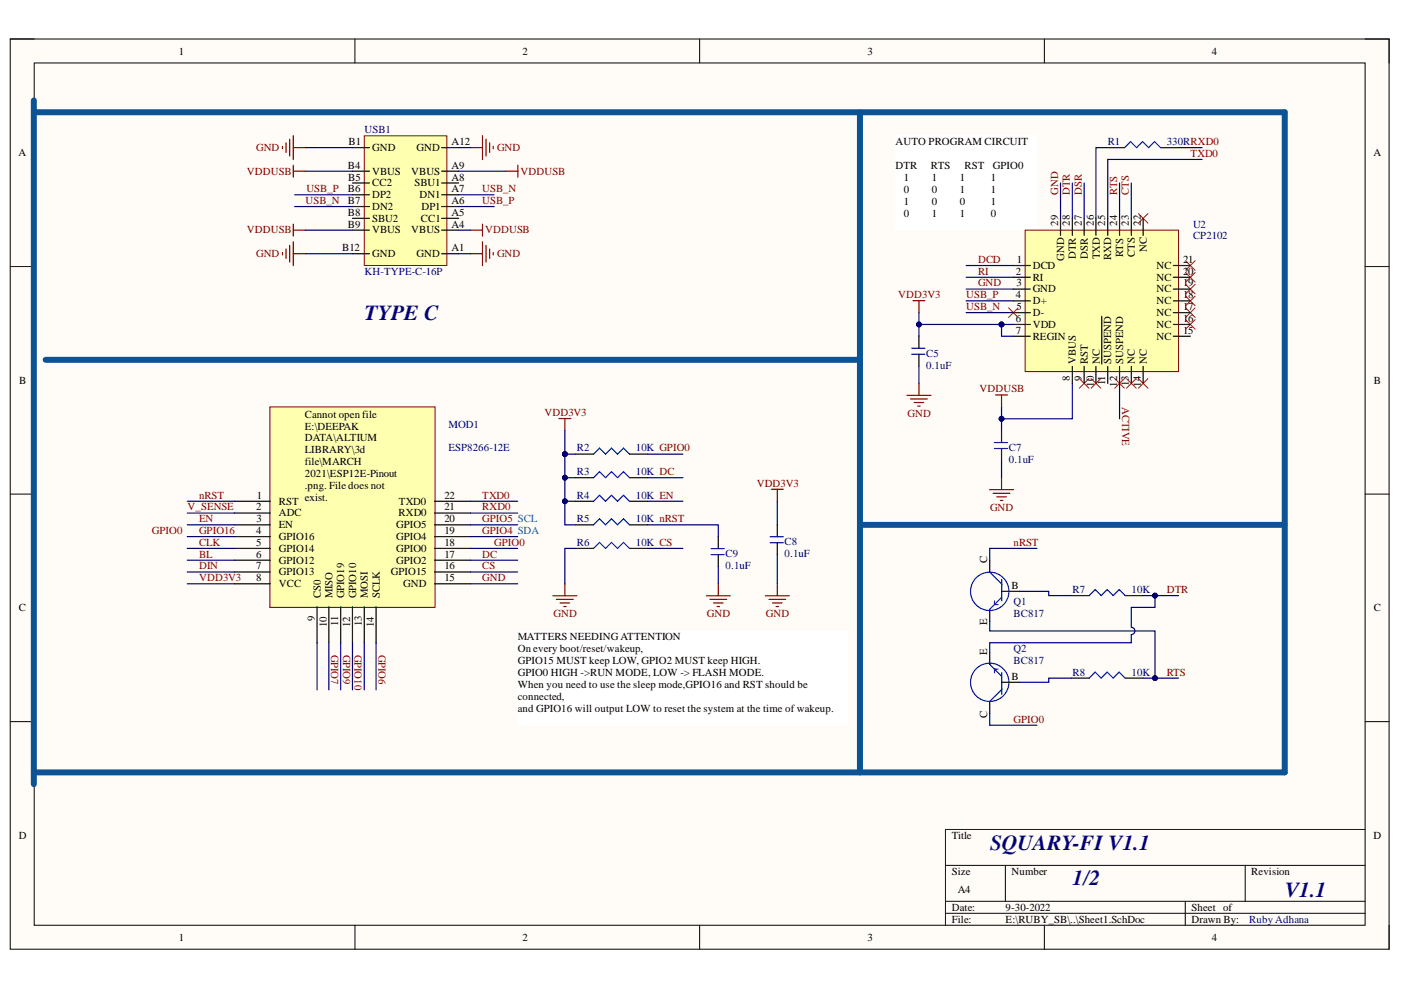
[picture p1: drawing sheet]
<svg xmlns="http://www.w3.org/2000/svg" width="297mm" height="210mm" viewBox="0 0 297 210" stroke-linecap="round" stroke-linejoin="round" font-family="sans-serif">
<path d="M2.2 8.3h292.3v193h-292.3z" fill-rule="evenodd" fill="#fffcf8"/>
<path d="M2.2 8.3h292.3v193h-292.3z" fill="none" stroke="#000" stroke-width=".21"/>
<path d="M7.3 13.3h282.1v182.9h-282.1z" fill-rule="evenodd" fill="#fffcf8"/>
<g fill="none" stroke="#000" stroke-width=".21">
<path d="M2.2 8.3h5.1M7.3 13.3h282.1v182.9h-282.1zM75.3 8.3v5M148.3 8.3v5M221.4 8.3v5M289.4 8.3h5.1v5M2.2 56.5h5.1M289.4 56.5h5.1M2.2 104.8h5.1M289.4 104.8h5.1M2.2 153h5.1M289.4 153h5.1"/>
<path d="M289.4 175.9h-88.9v20.3M75.3 196.2v5.1M148.3 196.2v5.1M200.5 183.5h88.9M200.5 191.1h88.9M200.5 193.6h88.9M213.2 183.5v7.6M221.4 196.2v5.1M251.3 191.1v5.1M264 183.5v7.6M294.5 196.2v5.1"/>
</g>
<path d="M57.2 86.3h35v42.5h-35z" fill-rule="evenodd" fill="#ffffb0"/>
<path d="M57.2 86.3h35v42.5h-35z" fill="none" stroke="#800000" stroke-width=".21"/>
<g fill="none" stroke="#000" stroke-width=".25">
<path d="M122 96.3h3.8M133.5 96.3h3.8M49.7 106.3h7.6M49.7 108.8h7.6M49.7 111.3h7.6M49.7 113.8h7.6M49.7 116.3h7.6M49.7 118.8h7.6M92.1 106.3h7.7M92.1 108.8h7.7M92.1 111.3h7.7M92.1 113.8h7.7"/>
<path d="M92.1 116.3h7.7M92.1 118.8h7.7M122 106.3h3.8M122 111.3h3.8M122 116.3h3.8M122 101.3h3.8M133.5 106.3h3.8M133.5 111.3h3.8M133.5 116.3h3.8M133.5 101.3h3.8M152.3 113.8v2.5M152.3 117.6v2.5"/>
<path d="M49.7 121.3h7.6M49.7 123.8h7.6M67.2 128.7v7.6M69.7 128.7v7.6M72.2 128.7v7.6M74.7 128.7v7.6M77.2 128.7v7.6M79.7 128.7v7.6M92.1 121.3h7.7M92.1 123.8h7.7"/>
</g>
<path d="M125.8 96.3l1.3-1.3 1.3 1.3 1.3-1.3 1.2 1.3 1.3-1.3 1.3 1.3M125.8 101.3l1.3-1.3 1.3 1.3 1.3-1.3 1.2 1.3 1.3-1.3 1.3 1.3M125.8 106.3l1.3-1.3 1.3 1.3 1.3-1.3 1.2 1.3 1.3-1.3 1.3 1.3M125.8 111.3l1.3-1.3 1.3 1.3 1.3-1.3 1.2 1.3 1.3-1.3 1.3 1.3M125.8 116.3l1.3-1.3 1.3 1.3 1.3-1.3 1.2 1.3 1.3-1.3 1.3 1.3M150.8 116.3h2.8M150.8 117.6h2.8" fill="none" stroke="#00f" stroke-width=".25"/>
<g fill="none" stroke="#800000" stroke-width=".25">
<path d="M118.5 88.7h2.5M119.8 88.7v2.6M163.5 103.7h2.6M164.8 103.7v2.6M117.2 126.3h5.1M118 127.1h3.5M118.7 127.8h2.1M119.5 128.6h.5M119.8 123.8v2.5M149.7 126.3h5.1M150.5 127.1h3.6M151.3 127.8h2"/>
<path d="M152 128.6h.5M152.3 123.8v2.5M162.3 126.3h5M163 127.1h3.6M163.8 127.8h2M164.5 128.6h.6M164.8 123.8v2.5"/>
</g>
<path d="M109.8 133.8h70v20h-70z" fill-rule="evenodd" fill="#fff"/>
<path d="M109.8 133.8h70v20h-70z" fill="none" stroke="#fff" stroke-width=".21"/>
<path d="M189.8 28.8h30.1v20h-30.1z" fill-rule="evenodd" fill="#fff"/>
<path d="M189.8 28.8h30.1v20h-30.1z" fill="none" stroke="#fff" stroke-width=".21"/>
<path d="M238.4 31.3l1.3-1.3 1.3 1.3 1.3-1.3 1.2 1.3 1.3-1.3 1.3 1.3M193.3 73.8h2.8M193.3 75.1h2.8M210.8 93.8h2.8M210.8 95.1h2.8" fill="none" stroke="#00f" stroke-width=".25"/>
<path d="M234.6 31.3h3.8M246.1 31.3h3.8M194.8 71.3v2.5M194.8 75.1v2.5M212.3 91.3v2.5M212.3 95.1v2.5" fill="none" stroke="#000" stroke-width=".25"/>
<g fill="none" stroke="#f00" stroke-width=".21">
<path d="M241.4 45.3l2 2M243.4 45.3l-2 2M251.4 55.3l2 2M251.4 57.8l2 2M253.4 55.3l-2 2M253.4 57.8l-2 2M251.4 60.3l2 2M251.4 62.8l2 2M251.4 65.3l2 2M251.4 67.8l2 2M253.4 60.3l-2 2M253.4 62.8l-2 2"/>
<path d="M253.4 65.3l-2 2M253.4 67.8l-2 2M228.8 80.3l2.1 2M230.9 80.3l-2.1 2M231.3 80.3l2.1 2M233.4 80.3l-2.1 2M236.3 80.3l2.1 2M238.4 80.3l-2.1 2M238.8 80.3l2.1 2M240.9 80.3l-2.1 2M241.4 80.3l2 2M243.4 80.3l-2 2"/>
</g>
<g fill="none" stroke="#800000" stroke-width=".25">
<path d="M193.6 63.8h2.5M194.8 63.8v2.5M192.3 83.8h5.1M193.1 84.6h3.5M193.8 85.3h2M194.6 86.1h.5M194.8 81.3v2.5M211.1 83.7h2.5M212.3 83.7v2.6M209.8 103.8h5.1M210.6 104.6h3.5M211.3 105.3h2.1"/>
<path d="M212.1 106.1h.5M212.3 101.3v2.5"/>
</g>
<path d="M217.3 48.8h32.6v30h-32.6z" fill-rule="evenodd" fill="#ffffb0"/>
<path d="M217.3 48.8h32.6v30h-32.6z" fill="none" stroke="#800000" stroke-width=".21"/>
<g fill="none" stroke="#000" stroke-width=".25">
<path d="M214.9 56.3h3.5M214.9 58.8h3.5M224.9 46.3v3.6M227.4 46.3v3.6M229.9 46.3v3.6M232.4 46.3v3.6M234.9 46.3v3.6M237.4 46.3v3.6M239.9 46.3v3.6M242.4 46.3v3.6M248.8 56.3h3.6M248.8 58.8h3.6"/>
<path d="M214.9 61.3h3.5M214.9 63.8h3.5M214.9 66.3h3.5M214.9 68.8h3.5M214.9 71.3h3.5M227.4 77.7v3.6M229.9 77.7v3.6M232.4 77.7v3.6M233.6 67.1v10.1M234.9 77.7v3.6M237.4 77.7v3.6M239.9 77.7v3.6"/>
<path d="M242.4 77.7v3.6M248.8 61.3h3.6M248.8 63.8h3.6M248.8 66.3h3.6M248.8 68.8h3.6M248.8 71.3h3.6M164.8 111.3v2.5M164.8 115.1v2.5M209.8 118.8v2.5M209.8 129.2v2.5M209.8 138.3v2.6M212.4 125.4h3.8"/>
<path d="M227.1 126.3h3.8M238.6 126.3h3.8M209.8 148.7v2.6M212.4 144.7h3.8M227.1 143.8h3.8M238.6 143.8h3.8"/>
</g>
<g fill="none" stroke="#00f" stroke-width=".25">
<path d="M163.3 113.8h2.8M163.3 115.1h2.8M209.8 121.3l2.6 2.6M210.9 127.4v.8h.7M212.4 126.6l-2.6 2.6M212.4 122.8v4.6M230.9 126.3l1.3-1.3 1.3 1.3 1.2-1.3 1.3 1.3 1.3-1.3 1.3 1.3M209.8 140.9l2.6 2.5M211.6 141.9h-.7v.7M212.4 142.6v4.6M212.4 146.2l-2.6 2.5M230.9 143.8l1.3-1.3 1.3 1.3 1.2-1.3 1.3 1.3 1.3-1.3 1.3 1.3"/>
<circle cx="209.8" cy="125.4" r="4.1"/>
<circle cx="209.8" cy="144.7" r="4.1"/>
</g>
<path d="M182.3 23.8v140M9.7 76.3h172.6M182.3 111.3h90.1" fill="none" stroke="#0b5394" stroke-width="1.3"/>
<g fill="none" stroke="#800000" stroke-width=".25">
<path d="M59.9 31v.6M60.7 30.3v2M61.4 29.5v3.6M62.2 31.3h2.5M62.2 28.8v5M62.2 35v2.6M62.2 36.3h2.5M99.8 31.3h2.5M102.3 28.8v5M103.1 29.5v3.6M103.8 30.3v2M104.6 31v.6"/>
<path d="M59.9 53.5v.5M60.7 52.8v2M61.4 52v3.6M62.2 53.8h2.5M62.2 47.5v2.6M62.2 51.3v5M62.2 48.8h2.5M99.8 53.8h2.5M99.8 48.8h2.5M102.3 47.5v2.6M102.3 51.3v5M103.1 52v3.6"/>
<path d="M103.8 52.8v2M104.6 53.5v.5"/>
</g>
<path d="M77.2 28.8h17.5v27.5h-17.5z" fill-rule="evenodd" fill="#ffffb0"/>
<path d="M77.2 28.8h17.5v27.5h-17.5z" fill="none" stroke="#800000" stroke-width=".21"/>
<g fill="none" stroke="#000" stroke-width=".25">
<path d="M74.7 31.3h3.6M74.7 36.3h3.6M74.7 38.8h3.6M93.6 31.3h3.6M93.6 36.3h3.6M93.6 38.8h3.6M74.7 41.3h3.6M74.7 43.8h3.6M74.7 46.3h3.6M74.7 48.8h3.6M74.7 53.8h3.6M93.6 41.3h3.6"/>
<path d="M93.6 43.8h3.6M93.6 46.3h3.6M93.6 48.8h3.6M93.6 53.8h3.6"/>
</g>
<path d="M107.3 36.3h2.5M109.8 35v2.6" fill="none" stroke="#800000" stroke-width=".25"/>
<path d="M213.8 65.3l2.1 2M215.9 65.3l-2.1 2" fill="none" stroke="#f00" stroke-width=".21"/>
<g fill="none" stroke="#000080" stroke-width=".25">
<path d="M119.8 96.3h2.2M137.3 96.3h7.5M39.7 106.3h10M39.7 108.8h10M39.7 111.3h10M39.7 113.8h10M39.7 116.3h10M39.7 118.8h10M99.8 106.3h10M99.8 108.8h10M99.8 111.3h10M99.8 113.8h10"/>
<path d="M99.8 116.3h10M99.8 118.8h10M122 116.3h-2.2v7.5M137.3 111.3h15v2.5M137.3 106.3h7.5M137.3 116.3h7.5M137.3 101.3h7.5M164.8 106.3v5M39.7 121.3h10M39.7 123.8h10M67.2 136.3v10M69.7 136.3v10"/>
<path d="M72.2 136.3v10M74.7 136.3v10M77.2 136.3v10M79.7 136.3v10M99.8 121.3h10M99.8 123.8h10M152.3 120.1v3.7"/>
</g>
<circle cx="119.8" cy="96.3" r=".51" fill="#000080"/>
<circle cx="119.8" cy="96.3" r=".51" fill="none" stroke="#000080" stroke-width=".21"/>
<path d="M119.8 91.3v5" fill="none" stroke="#000080" stroke-width=".25"/>
<circle cx="119.8" cy="96.3" r=".51" fill="#000080"/>
<circle cx="119.8" cy="96.3" r=".51" fill="none" stroke="#000080" stroke-width=".21"/>
<path d="M119.8 96.3v5" fill="none" stroke="#000080" stroke-width=".25"/>
<circle cx="119.8" cy="101.3" r=".51" fill="#000080"/>
<circle cx="119.8" cy="101.3" r=".51" fill="none" stroke="#000080" stroke-width=".21"/>
<circle cx="119.8" cy="96.3" r=".51" fill="#000080"/>
<circle cx="119.8" cy="96.3" r=".51" fill="none" stroke="#000080" stroke-width=".21"/>
<path d="M122 106.3h-2.2v5h2.2" fill="none" stroke="#000080" stroke-width=".25"/>
<circle cx="119.8" cy="106.3" r=".51" fill="#000080"/>
<circle cx="119.8" cy="106.3" r=".51" fill="none" stroke="#000080" stroke-width=".21"/>
<g fill="none" stroke="#000080" stroke-width=".25">
<path d="M224.9 38.8v7.5M227.4 38.8v7.5M229.9 38.8v7.5M234.6 31.3h-2.2v15M237.4 38.8v7.5M239.9 38.8v7.5M249.9 31.3h5M254.9 33.8h-20v12.5M204.8 56.3h10.1M204.8 58.8h10.1M204.8 61.3h10.1M204.8 63.8h10.1"/>
<path d="M204.8 66.3h10.1M212.3 68.8h2.6M237.4 81.3v7.5"/>
</g>
<circle cx="212.3" cy="68.8" r=".51" fill="#000080"/>
<circle cx="212.3" cy="68.8" r=".51" fill="none" stroke="#000080" stroke-width=".21"/>
<path d="M212.3 68.8v2.5h2.6" fill="none" stroke="#000080" stroke-width=".25"/>
<circle cx="212.3" cy="68.8" r=".51" fill="#000080"/>
<circle cx="212.3" cy="68.8" r=".51" fill="none" stroke="#000080" stroke-width=".21"/>
<path d="M194.8 66.3v2.5" fill="none" stroke="#000080" stroke-width=".25"/>
<circle cx="194.8" cy="68.8" r=".51" fill="#000080"/>
<circle cx="194.8" cy="68.8" r=".51" fill="none" stroke="#000080" stroke-width=".21"/>
<path d="M212.3 86.3v2.5" fill="none" stroke="#000080" stroke-width=".25"/>
<circle cx="212.3" cy="88.8" r=".51" fill="#000080"/>
<circle cx="212.3" cy="88.8" r=".51" fill="none" stroke="#000080" stroke-width=".21"/>
<path d="M122 101.3h-2.2v5" fill="none" stroke="#000080" stroke-width=".25"/>
<circle cx="119.8" cy="101.3" r=".51" fill="#000080"/>
<circle cx="119.8" cy="101.3" r=".51" fill="none" stroke="#000080" stroke-width=".21"/>
<circle cx="119.8" cy="106.3" r=".51" fill="#000080"/>
<circle cx="119.8" cy="106.3" r=".51" fill="none" stroke="#000080" stroke-width=".21"/>
<path d="M209.8 131.7v2.1h35.1v10M216.2 125.4h6.2v.9h4.7" fill="none" stroke="#000080" stroke-width=".25"/>
<circle cx="244.9" cy="143.8" r=".51" fill="#000080"/>
<circle cx="244.9" cy="143.8" r=".51" fill="none" stroke="#000080" stroke-width=".21"/>
<path d="M244.9 126.3v2.5h-5v4.2a.76 .76 0 0 1 .7 .8 .76 .76 0 0 1-.7 .7v1.8h-30.1v2" fill="none" stroke="#000080" stroke-width=".25"/>
<circle cx="244.9" cy="126.3" r=".51" fill="#000080"/>
<circle cx="244.9" cy="126.3" r=".51" fill="none" stroke="#000080" stroke-width=".21"/>
<path d="M219.9 116.3h-10.1v2.5M209.8 151.3v2.5h10.1M227.1 143.8h-4.7v.9h-6.2M242.4 143.8h7.5" fill="none" stroke="#000080" stroke-width=".25"/>
<circle cx="244.9" cy="143.8" r=".51" fill="#000080"/>
<circle cx="244.9" cy="143.8" r=".51" fill="none" stroke="#000080" stroke-width=".21"/>
<path d="M242.4 126.3h7.5" fill="none" stroke="#000080" stroke-width=".25"/>
<circle cx="244.9" cy="126.3" r=".51" fill="#000080"/>
<circle cx="244.9" cy="126.3" r=".51" fill="none" stroke="#000080" stroke-width=".21"/>
<g fill="none" stroke="#000080" stroke-width=".25">
<path d="M64.7 36.3h10M64.7 31.3h10M97.2 36.3h10.1M97.2 31.3h2.6M62.5 41.3h12.2M62.5 43.8h12.2M64.7 48.8h10M64.7 53.8h10M97.2 43.8h7.6M97.2 48.8h2.6M97.2 53.8h2.6M97.2 41.3h7.6"/>
<path d="M227.4 81.3v7.5h-15.1v2.5M164.8 117.6v6.2"/>
</g>
<path d="M7.2 21.3v145M7.2 23.8h265.2v140h-265.2" fill="none" stroke="#0b5394" stroke-width="1.3"/>
<circle cx="212.3" cy="88.8" r=".51" fill="#000080"/>
<circle cx="212.3" cy="88.8" r=".51" fill="none" stroke="#000080" stroke-width=".21"/>
<path d="M212.3 68.8h-17.5v2.5M212.3 97.6v3.7" fill="none" stroke="#000080" stroke-width=".25"/>
<circle cx="194.8" cy="68.8" r=".51" fill="#000080"/>
<circle cx="194.8" cy="68.8" r=".51" fill="none" stroke="#000080" stroke-width=".21"/>
<circle cx="212.3" cy="68.8" r=".51" fill="#000080"/>
<circle cx="212.3" cy="68.8" r=".51" fill="none" stroke="#000080" stroke-width=".21"/>
<path d="M194.8 77.6v3.7" fill="none" stroke="#000080" stroke-width=".25"/>
<g font-size="4.6" fill="#0c0087">
<text x="77.3" y="67.8">TYPE C</text>
<text x="209.9" y="180.2">SQUARY-FI V1.1</text>
<text x="227.4" y="187.7">1/2</text>
<text x="272.4" y="190.3">V1.1</text>
</g>
<g font-size="2.3">
<text x="37.9" y="11.6">1</text>
<text x="110.8" y="11.6">2</text>
<text x="183.9" y="11.6">3</text>
<text x="256.9" y="11.6">4</text>
<text x="3.9" y="33.1">A</text>
<text x="73.7" y="35.7">B4</text>
<text x="73.9" y="30.8">B1</text>
<text x="78.9" y="32">GND</text>
<text x="88.3" y="32">GND</text>
<text x="95.7" y="35.7">A9</text>
<text x="95.7" y="30.8">A12</text>
<text x="189.9" y="30.8">AUTO PROGRAM CIRCUIT</text>
<text x="189.9" y="35.9">DTR</text>
<text x="197.3" y="35.9">RTS</text>
<text x="204.5" y="35.9">RST</text>
<text x="210.5" y="35.9">GPIO0</text>
<text x="291.2" y="33.1">A</text>
<text x="73.7" y="40.8">B6</text>
<text x="73.8" y="38.3">B5</text>
<text x="78.9" y="37">VBUS</text>
<text x="78.9" y="39.5">CC2</text>
<text x="87.2" y="37">VBUS</text>
<text x="87.9" y="39.5">SBU1</text>
<text x="95.7" y="40.8">A7</text>
<text x="95.7" y="38.3">A8</text>
<text x="191.7" y="38.4">1</text>
<text x="191.7" y="41">0</text>
<text x="197.6" y="38.4">1</text>
<text x="197.6" y="41">0</text>
<text x="203.5" y="38.4">1</text>
<text x="203.5" y="41">1</text>
<text x="210" y="38.4">1</text>
<text x="210" y="41">1</text>
<text x="73.7" y="43.3">B7</text>
<text x="73.7" y="45.8">B8</text>
<text x="78.9" y="42.1">DP2</text>
<text x="78.9" y="44.5">DN2</text>
<text x="78.9" y="47.1">SBU2</text>
<text x="89" y="42.1">DN1</text>
<text x="89.2" y="47.1">CC1</text>
<text x="89.4" y="44.5">DP1</text>
<text x="95.7" y="45.8">A5</text>
<text x="95.7" y="43.3">A6</text>
<text x="191.7" y="43.5">1</text>
<text x="191.7" y="46">0</text>
<text x="197.6" y="43.5">0</text>
<text x="197.6" y="46">1</text>
<text x="203.5" y="43.5">0</text>
<text x="203.5" y="46">1</text>
<text x="210" y="43.5">1</text>
<text x="210" y="46">0</text>
<text x="224.4" y="47.8" transform="rotate(-90 224.4 47.8)">29</text>
<text x="226.8" y="47.8" transform="rotate(-90 226.8 47.8)">28</text>
<text x="229.4" y="47.8" transform="rotate(-90 229.4 47.8)">27</text>
<text x="231.9" y="47.8" transform="rotate(-90 231.9 47.8)">26</text>
<text x="234.3" y="47.8" transform="rotate(-90 234.3 47.8)">25</text>
<text x="236.9" y="47.8" transform="rotate(-90 236.9 47.8)">24</text>
<text x="239.3" y="47.8" transform="rotate(-90 239.3 47.8)">23</text>
<text x="241.9" y="47.8" transform="rotate(-90 241.9 47.8)">22</text>
<text x="72.6" y="53.2">B12</text>
<text x="73.7" y="48.2">B9</text>
<text x="78.9" y="49.5">VBUS</text>
<text x="87.2" y="49.5">VBUS</text>
<text x="95.7" y="53.2">A1</text>
<text x="95.7" y="48.2">A4</text>
<text x="243.1" y="53.5" transform="rotate(-90 243.1 53.5)">NC</text>
<text x="78.9" y="54.5">GND</text>
<text x="88.3" y="54.5">GND</text>
<text x="215.4" y="58.3">2</text>
<text x="215.6" y="55.8">1</text>
<text x="219" y="57">DCD</text>
<text x="219" y="59.6">RI</text>
<text x="225.6" y="55.3" transform="rotate(-90 225.6 55.3)">GND</text>
<text x="228.1" y="55" transform="rotate(-90 228.1 55)">DTR</text>
<text x="230.6" y="54.9" transform="rotate(-90 230.6 54.9)">DSR</text>
<text x="233.2" y="55" transform="rotate(-90 233.2 55)">TXD</text>
<text x="235.6" y="55.2" transform="rotate(-90 235.6 55.2)">RXD</text>
<text x="238.1" y="54.5" transform="rotate(-90 238.1 54.5)">RTS</text>
<text x="240.6" y="54.5" transform="rotate(-90 240.6 54.5)">CTS</text>
<text x="245.2" y="59.6">NC</text>
<text x="245.2" y="57">NC</text>
<text x="250.8" y="58.3">20</text>
<text x="250.8" y="55.8">21</text>
<text x="215.4" y="63.3">4</text>
<text x="215.5" y="60.7">3</text>
<text x="215.5" y="65.7">5</text>
<text x="219" y="62">GND</text>
<text x="219" y="64.5">D+</text>
<text x="245.2" y="64.5">NC</text>
<text x="245.2" y="62">NC</text>
<text x="250.8" y="65.7">17</text>
<text x="250.8" y="63.3">18</text>
<text x="250.8" y="60.7">19</text>
<text x="215.4" y="68.3">6</text>
<text x="215.4" y="70.8">7</text>
<text x="219" y="67">D-</text>
<text x="219" y="69.5">VDD</text>
<text x="245.2" y="69.5">NC</text>
<text x="245.2" y="67">NC</text>
<text x="250.8" y="70.8">15</text>
<text x="250.8" y="68.3">16</text>
<text x="219" y="72.1">REGIN</text>
<text x="228.1" y="77.2" transform="rotate(-90 228.1 77.2)">VBUS</text>
<text x="230.6" y="77.2" transform="rotate(-90 230.6 77.2)">RST</text>
<text x="233.2" y="77.2" transform="rotate(-90 233.2 77.2)">NC</text>
<text x="235.6" y="77.2" transform="rotate(-90 235.6 77.2)">SUSPEND</text>
<text x="238.1" y="77.2" transform="rotate(-90 238.1 77.2)">SUSPEND</text>
<text x="240.6" y="77.2" transform="rotate(-90 240.6 77.2)">NC</text>
<text x="243.1" y="77.2" transform="rotate(-90 243.1 77.2)">NC</text>
<text x="245.2" y="72.1">NC</text>
<text x="4.1" y="81.4">B</text>
<text x="226.8" y="80.8" transform="rotate(-90 226.8 80.8)">8</text>
<text x="229.4" y="80.8" transform="rotate(-90 229.4 80.8)">9</text>
<text x="231.9" y="81.9" transform="rotate(-90 231.9 81.9)">10</text>
<text x="234.3" y="81.7" transform="rotate(-90 234.3 81.7)">11</text>
<text x="236.9" y="81.9" transform="rotate(-90 236.9 81.9)">12</text>
<text x="239.3" y="81.8" transform="rotate(-90 239.3 81.8)">13</text>
<text x="241.9" y="81.9" transform="rotate(-90 241.9 81.9)">14</text>
<text x="291.3" y="81.4">B</text>
<text x="64.6" y="88.5">Cannot open file</text>
<text x="64.6" y="91.1">E:\DEEPAK</text>
<text x="64.6" y="93.6">DATA\ALTIUM</text>
<text x="64.6" y="96.1">LIBRARY\3d</text>
<text x="64.6" y="98.7">file\MARCH</text>
<text x="64.6" y="101.2">2021\ESP12E-Pinout</text>
<text x="54.5" y="105.8">1</text>
<text x="59.1" y="107">RST</text>
<text x="64.6" y="103.7">.png. File does not</text>
<text x="64.6" y="106.3">exist.</text>
<text x="84.6" y="107">TXD0</text>
<text x="94.2" y="105.8">22</text>
<text x="54.3" y="108.2">2</text>
<text x="54.3" y="113.3">4</text>
<text x="54.4" y="110.8">3</text>
<text x="59.1" y="109.5">ADC</text>
<text x="59.1" y="112">EN</text>
<text x="84" y="112">GPIO5</text>
<text x="84.5" y="109.5">RXD0</text>
<text x="94.2" y="113.3">19</text>
<text x="94.2" y="110.8">20</text>
<text x="94.2" y="108.2">21</text>
<text x="54.3" y="115.7">5</text>
<text x="54.3" y="118.3">6</text>
<text x="59.1" y="114.6">GPIO16</text>
<text x="59.1" y="117">GPIO14</text>
<text x="59.1" y="119.5">GPIO12</text>
<text x="84" y="119.5">GPIO2</text>
<text x="84" y="117">GPIO0</text>
<text x="84" y="114.6">GPIO4</text>
<text x="94.2" y="118.3">17</text>
<text x="94.2" y="115.7">18</text>
<text x="209.3" y="119.3" transform="rotate(-90 209.3 119.3)">C</text>
<text x="54.3" y="120.7">7</text>
<text x="54.3" y="123.3">8</text>
<text x="59.1" y="122">GPIO13</text>
<text x="59.1" y="124.5">VCC</text>
<text x="82.9" y="122">GPIO15</text>
<text x="85.5" y="124.5">GND</text>
<text x="94.2" y="123.3">15</text>
<text x="94.2" y="120.7">16</text>
<text x="214.5" y="124.9">B</text>
<text x="4" y="129.6">C</text>
<text x="66.7" y="131.7" transform="rotate(-90 66.7 131.7)">9</text>
<text x="68" y="126.9" transform="rotate(-90 68 126.9)">CS0</text>
<text x="70.5" y="126.9" transform="rotate(-90 70.5 126.9)">MISO</text>
<text x="73" y="126.9" transform="rotate(-90 73 126.9)">GPIO19</text>
<text x="75.5" y="126.9" transform="rotate(-90 75.5 126.9)">GPIO10</text>
<text x="78" y="126.9" transform="rotate(-90 78 126.9)">MOSI</text>
<text x="80.5" y="126.9" transform="rotate(-90 80.5 126.9)">SCLK</text>
<text x="291.3" y="129.6">C</text>
<text x="69.3" y="132.9" transform="rotate(-90 69.3 132.9)">10</text>
<text x="71.7" y="132.7" transform="rotate(-90 71.7 132.7)">11</text>
<text x="74.3" y="132.9" transform="rotate(-90 74.3 132.9)">12</text>
<text x="76.7" y="132.8" transform="rotate(-90 76.7 132.8)">13</text>
<text x="79.2" y="132.9" transform="rotate(-90 79.2 132.9)">14</text>
<text x="109.8" y="135.8">MATTERS NEEDINGATTENTION</text>
<text x="209.3" y="132.6" transform="rotate(-90 209.3 132.6)">E</text>
<text x="109.8" y="138.3">On every boot/reset/wakeup,</text>
<text x="109.8" y="140.8">GPIO15 MUST keep LOW, GPIO2 MUST keep HIGH.</text>
<text x="109.8" y="143.4">GPIO0 HIGH -&gt;RUN MODE, LOW -&gt; FLASH MODE.</text>
<text x="209.3" y="138.8" transform="rotate(-90 209.3 138.8)">E</text>
<text x="109.8" y="145.9">When you need to use the sleep mode,GPIO16 and RST should be</text>
<text x="109.8" y="148.5">connected,</text>
<text x="214.5" y="144.1">B</text>
<text x="109.8" y="151.1">and GPIO16 will output LOW to reset the system at the time of wakeup.</text>
<text x="209.3" y="152.2" transform="rotate(-90 209.3 152.2)">C</text>
<text x="4" y="177.8">D</text>
<text x="201.8" y="177.8">Title</text>
<text x="291.2" y="177.8">D</text>
<text x="201.8" y="185.5">Size</text>
<text x="214.5" y="185.5">Number</text>
<text x="265.3" y="185.5">Revision</text>
<text x="203.1" y="189.3">A4</text>
<text x="201.8" y="193.1">Date:</text>
<text x="201.8" y="195.7">File:</text>
<text x="213.2" y="193.1">9-30-2022</text>
<text x="213.2" y="195.7">E:\RUBY_SB\..\Sheet1.SchDoc</text>
<text x="252.6" y="193.1">Sheet of</text>
<text x="252.6" y="195.7">Drawn By:</text>
<text x="37.9" y="199.5">1</text>
<text x="110.8" y="199.5">2</text>
<text x="183.9" y="199.5">3</text>
<text x="256.9" y="199.5">4</text>
</g>
<g font-size="2.3" fill="#000080">
<text x="77.3" y="28.3">USB1</text>
<text x="234.9" y="30.8">R1</text>
<text x="247.4" y="30.8">330RRXD0</text>
<text x="252.9" y="48.2">U2</text>
<text x="252.9" y="50.8">CP2102</text>
<text x="77.3" y="58.3">KH-TYPE-C-16P</text>
<text x="196.4" y="75.6">C5</text>
<text x="196.4" y="78.1">0.1uF</text>
<text x="95.1" y="90.7">MOD1</text>
<text x="95.1" y="95.7">ESP8266-12E</text>
<text x="122.3" y="95.7">R2</text>
<text x="134.8" y="95.7">10K GPIO0</text>
<text x="213.9" y="95.5">C7</text>
<text x="122.3" y="100.8">R3</text>
<text x="134.8" y="100.8">10K DC</text>
<text x="213.9" y="98.1">0.1uF</text>
<text x="122.3" y="105.8">R4</text>
<text x="134.8" y="105.8">10K EN</text>
<text x="122.3" y="110.8">R5</text>
<text x="134.8" y="110.8">10K nRST</text>
<text x="122.3" y="115.7">R6</text>
<text x="134.8" y="115.7">10K CS</text>
<text x="153.8" y="118.1">C9</text>
<text x="166.3" y="115.6">C8</text>
<text x="166.3" y="118.1">0.1uF</text>
<text x="153.8" y="120.6">0.1uF</text>
<text x="227.4" y="125.7">R7</text>
<text x="239.9" y="125.7">10K</text>
<text x="214.9" y="128.2">Q1</text>
<text x="214.9" y="130.8">BC817</text>
<text x="214.9" y="138.2">Q2</text>
<text x="214.9" y="140.7">BC817</text>
<text x="227.4" y="143.3">R8</text>
<text x="239.9" y="143.3">10K</text>
</g>
<g font-size="2.3" fill="#800000">
<text x="54.3" y="32">GND</text>
<text x="105.4" y="32">GND</text>
<text x="252.4" y="33.3">TXD0</text>
<text x="52.3" y="37">VDDUSB</text>
<text x="64.9" y="40.7">USB_P</text>
<text x="102.2" y="40.8">USB_N</text>
<text x="110.4" y="37">VDDUSB</text>
<text x="224.4" y="41.3" transform="rotate(-90 224.4 41.3)">GND</text>
<text x="226.8" y="41.3" transform="rotate(-90 226.8 41.3)">DTR</text>
<text x="229.4" y="41.3" transform="rotate(-90 229.4 41.3)">DSR</text>
<text x="236.9" y="41.3" transform="rotate(-90 236.9 41.3)">RTS</text>
<text x="239.3" y="41.3" transform="rotate(-90 239.3 41.3)">CTS</text>
<text x="64.8" y="43.3">USB_N</text>
<text x="102.2" y="43.3">USB_P</text>
<text x="52.3" y="49.5">VDDUSB</text>
<text x="102.8" y="49.5">VDDUSB</text>
<text x="54.3" y="54.5">GND</text>
<text x="105.4" y="54.5">GND</text>
<text x="207.4" y="55.8">DCD</text>
<text x="207.4" y="58.3">RI</text>
<text x="190.5" y="63.2">VDD3V3</text>
<text x="204.8" y="63.3">USB_P</text>
<text x="204.8" y="65.7">USB_N</text>
<text x="207.4" y="60.7">GND</text>
<text x="207.7" y="83.2">VDDUSB</text>
<text x="115.4" y="88.2">VDD3V3</text>
<text x="192.4" y="88.4">GND</text>
<text x="237.9" y="86.3" transform="rotate(90 237.9 86.3)">ACTIVE</text>
<text x="42.2" y="105.8">nRST</text>
<text x="102.2" y="105.8">TXD0</text>
<text x="160.4" y="103.2">VDD3V3</text>
<text x="32.2" y="113.3">GPIO0</text>
<text x="39.7" y="108.2">V_SENSE</text>
<text x="42.2" y="110.8">EN</text>
<text x="42.2" y="113.3">GPIO16</text>
<text x="102.2" y="110.8">GPIO5 SCL</text>
<text x="102.2" y="113.3">GPIO4 SDA</text>
<text x="102.2" y="108.2">RXD0</text>
<text x="209.9" y="108.4">GND</text>
<text x="42.2" y="118.3">BL</text>
<text x="42.2" y="115.7">CLK</text>
<text x="102.2" y="118.3">DC</text>
<text x="104.8" y="115.7">GPIO0</text>
<text x="214.9" y="115.7">nRST</text>
<text x="42.2" y="123.3">VDD3V3</text>
<text x="42.2" y="120.7">DIN</text>
<text x="102.2" y="120.7">CS</text>
<text x="102.2" y="123.3">GND</text>
<text x="247.4" y="125.7">DTR</text>
<text x="117.4" y="130.9">GND</text>
<text x="149.9" y="130.9">GND</text>
<text x="162.4" y="130.9">GND</text>
<text x="70.2" y="138.8" transform="rotate(90 70.2 138.8)">GPIO7</text>
<text x="72.7" y="138.8" transform="rotate(90 72.7 138.8)">GPIO9</text>
<text x="75.2" y="138.8" transform="rotate(90 75.2 138.8)">GPIO10</text>
<text x="80.3" y="138.8" transform="rotate(90 80.3 138.8)">GPIO6</text>
<text x="247.4" y="143.3">RTS</text>
<text x="214.9" y="153.2">GPIO0</text>
</g>
<text font-size="2.3" fill="#0c0087" x="264.9" y="195.7">Ruby Adhana</text>
</svg>
